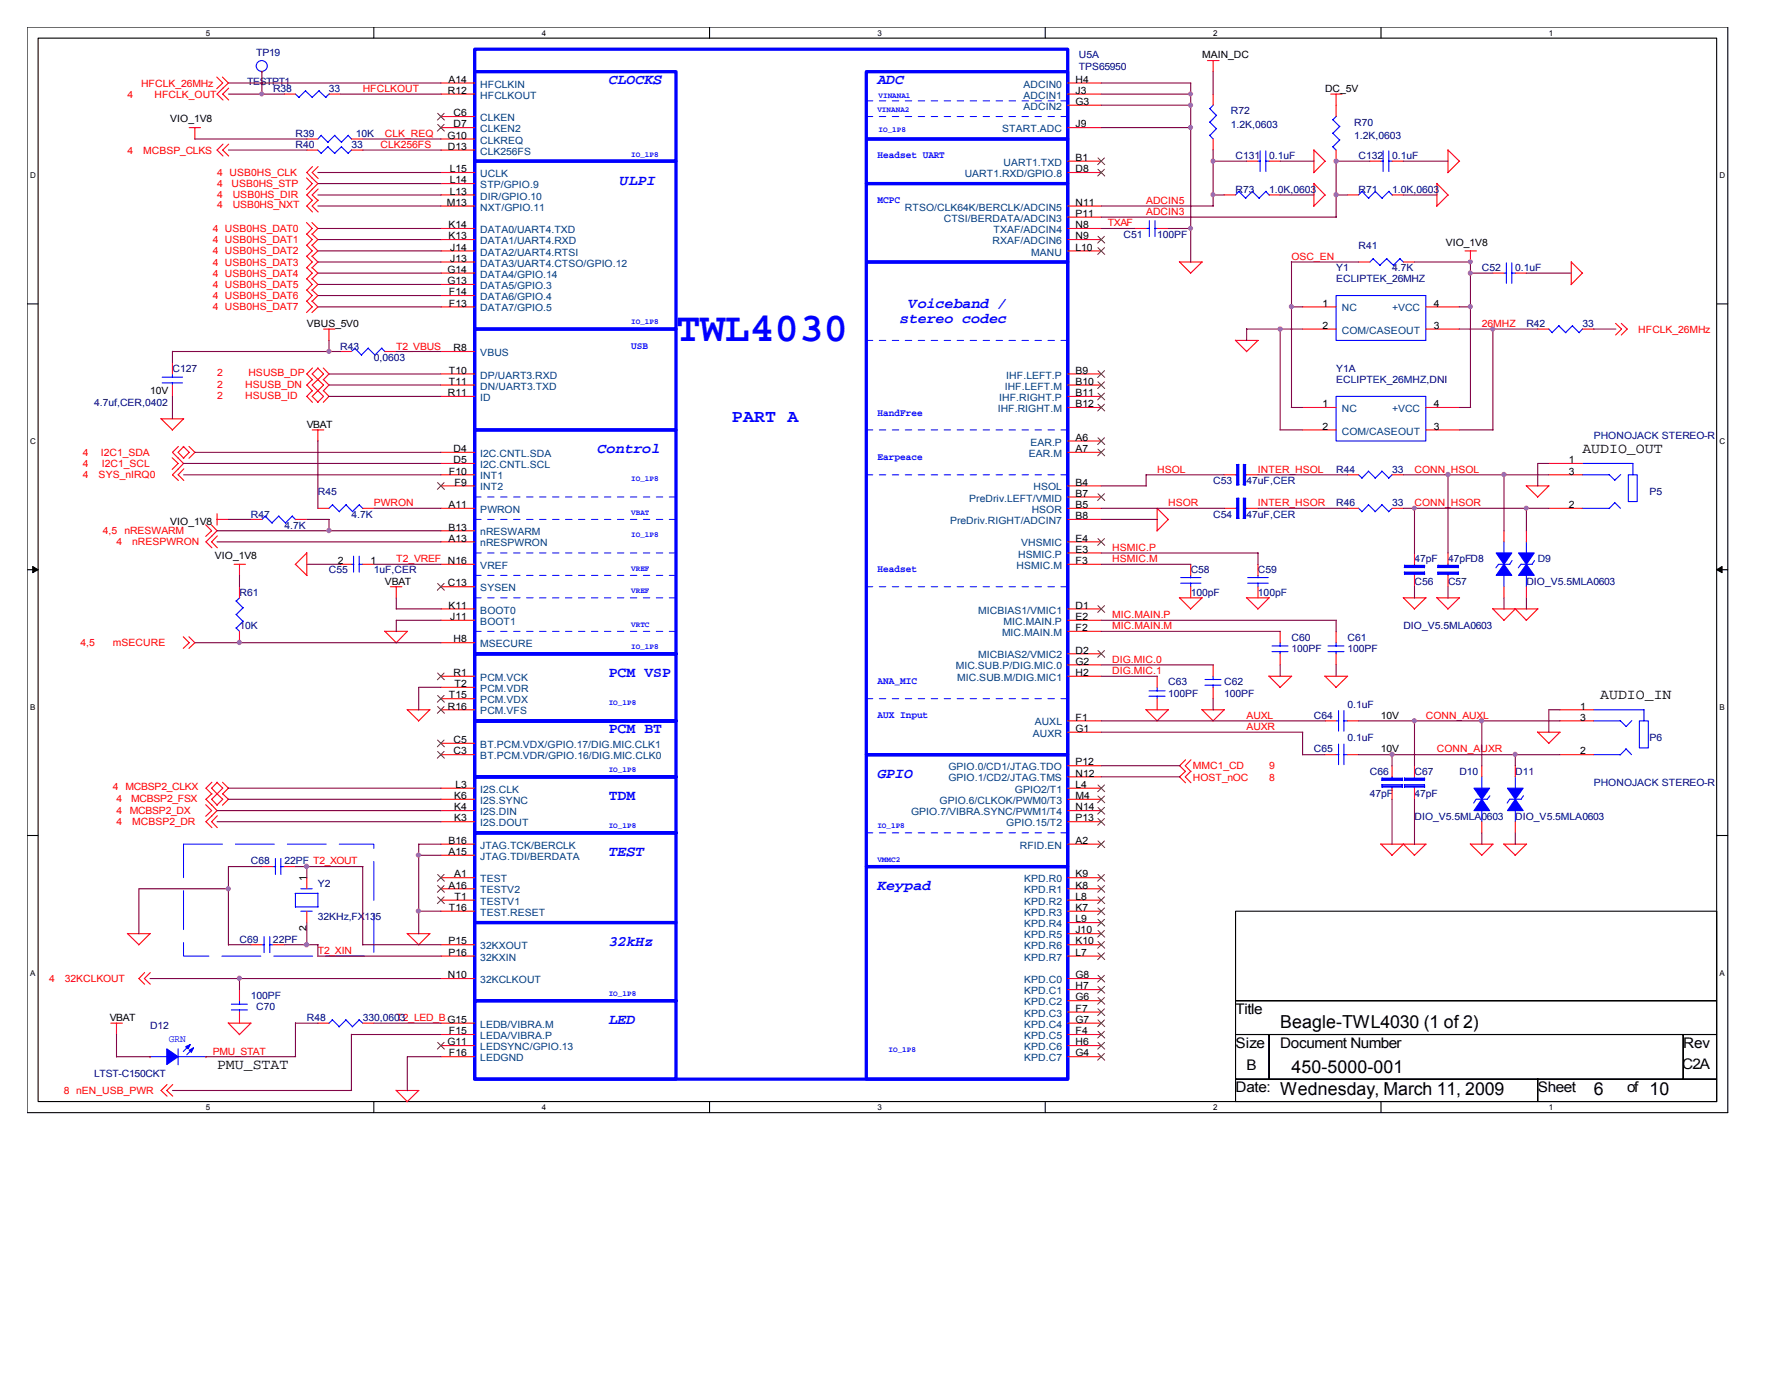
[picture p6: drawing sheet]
<svg xmlns="http://www.w3.org/2000/svg" width="279mm" height="216mm" viewBox="0 0 279 216" stroke-linecap="round" stroke-linejoin="round" font-family="sans-serif">
<path d="M4.2 4.2h266.4v170h-266.4zM6 6h262.9v166.5h-262.9z" fill="none" stroke="#000" stroke-width=".17"/>
<g fill="#fff">
<path d="M32.3 4.4h.6v1.4h-.6z"/>
<path d="M32.3 172.7h.6v1.4h-.6z"/>
</g>
<path d="M58.5 4.2v1.8M58.5 172.5v1.7" fill="none" stroke="#000" stroke-width=".17"/>
<g fill="#fff">
<path d="M84.8 4.4h.7v1.4h-.7z"/>
<path d="M84.8 172.7h.7v1.4h-.7z"/>
</g>
<path d="M111.1 4.2v1.8M111.1 172.5v1.7" fill="none" stroke="#000" stroke-width=".17"/>
<g fill="#fff">
<path d="M137.4 4.4h.7v1.4h-.7z"/>
<path d="M137.4 172.7h.7v1.4h-.7z"/>
</g>
<path d="M163.7 4.2v1.8M163.7 172.5v1.7" fill="none" stroke="#000" stroke-width=".17"/>
<g fill="#fff">
<path d="M190 4.4h.7v1.4h-.7z"/>
<path d="M190 172.7h.7v1.4h-.7z"/>
</g>
<path d="M216.3 4.2v1.8M216.3 172.5v1.7" fill="none" stroke="#000" stroke-width=".17"/>
<g fill="#fff">
<path d="M242.6 4.4h.6v1.4h-.6z"/>
<path d="M242.6 172.7h.6v1.4h-.6z"/>
<path d="M4.7 26.8h.9v1.4h-.9z"/>
<path d="M269.3 26.8h.9v1.4h-.9z"/>
<path d="M4.7 68.4h.9v1.4h-.9z"/>
<path d="M269.3 68.4h.9v1.4h-.9z"/>
</g>
<path d="M4.2 47.6h1.8M268.9 47.6h1.7" fill="none" stroke="#000" stroke-width=".17"/>
<g fill="#fff">
<path d="M4.7 110h.8v1.4h-.8z"/>
<path d="M269.3 110h.8v1.4h-.8z"/>
</g>
<path d="M4.2 89.2h1.8M268.9 89.2h1.7" fill="none" stroke="#000" stroke-width=".17"/>
<path d="M5.1 88.7l.9 .5-.9 .5zM268.9 89.2l.8-.5v1z" fill="#000" stroke="#000" stroke-width=".16"/>
<g fill="#fff">
<path d="M4.7 151.6h.8v1.4h-.8z"/>
<path d="M269.3 151.6h.8v1.4h-.8z"/>
</g>
<path d="M4.2 130.8h1.8M268.9 130.8h1.7M193.5 142.7h75.4v14h-75.4zM193.5 156.7h75.4v5.3h-75.4zM193.5 162h5.3v7h-5.3zM193.5 169h47.3v3.5h-47.3zM198.8 162h64.8v7h-64.8zM240.8 169h28.1v3.5h-28.1zM263.6 162h5.3v7h-5.3z" fill="none" stroke="#000" stroke-width=".17"/>
<path d="M28.7 132.2h29.8v17.5h-29.8v-17.5" fill="none" stroke="#00f" stroke-width=".16" stroke-dasharray="6.1 2"/>
<g fill="none" stroke="#f00" stroke-width=".17">
<path d="M29.6 20h1.8M30.5 20v1.8M34 12.1l.9 .9-.9 .9M34.8 12.1l1 .9-1 .9M34.9 13.8l-.9 .9 .9 1M35.8 13.8l-.9 .9 .9 1M41 11.2h.1M44.5 14.7h1.8M51.5 14.7h1.8M69 20h5.3M69 14.7h5.3M69 13h5.3"/>
<path d="M69 18.2h5.3M167.2 20h5.3M167.2 14.7h5.3M167.2 13h5.3M167.2 16.5h5.3M189.1 9.5h1.8M190 9.5v1.8M190 14.7v1.8M208.4 14.7h1.8M209.3 14.7v3.5M34.9 22.6l-.9 .9 .9 .9M35.8 22.6l-.9 .9 .9 .9"/>
<path d="M48 38.4l.9 .9-.9 .9M48 36.6l.9 .9-.9 .9M48 34.8l.9 1-.9 .9M48 27.9l.9 .8-.9 1M48 21.8h1.8M48 23.5h1.8M48.9 38.4l.9 .9-.9 .9M48.9 36.6l.9 .9-.9 .9M48.9 34.8l.9 1-.9 .9M48.9 27.9l.9 .8-.9 1M48.9 26.1l-.9 .9 .9 .9M48.9 29.6l-.9 .9 .9 .9"/>
<path d="M48.9 31.3l-.9 1 .9 .9M49.8 26.1l-.9 .9 .9 .9M49.8 29.6l-.9 .9 .9 .9M49.8 31.3l-.9 1 .9 .9M55 21.8h1.8M55 23.5h1.8M69 39.3h5.3M69 35.8h5.3M69 21.8h5.3M69 37.5h5.3M69 32.3h5.3M69 27h5.3"/>
<path d="M69 28.7h5.3M69 30.5h5.3M69 23.5h5.3M167.2 39.3h5.3M167.2 35.8h5.3M167.2 25.2h5.3M167.2 37.5h5.3M167.2 34h5.3M167.2 32.3h5.3M167.2 27h5.3M177.7 35.8h1.8M181.2 35.8h1.8"/>
<path d="M190 21.8v1.7M191.7 30.5h1.8M195.2 25.2h1.8M198.8 25.2h1.7M198.8 30.5h1.7M205.8 23.5v3.5M205.8 28.7v3.6M205.8 28.7l1.8 1.9M205.8 23.5l1.8 1.8M207.5 30.5l-1.8 1.8M207.5 25.2l-1.8 1.9M209.3 23.5v1.7"/>
<path d="M211 30.5h1.8M214.5 25.2h1.8M218 25.2h1.8M218 30.5h1.8M225 28.7v3.6M225 28.7l1.8 1.9M226.8 30.5l-1.8 1.8M226.8 23.5v3.5M226.8 23.5l1.8 1.8M228.6 25.2l-1.9 1.9M229.4 39.3h1.8M230.3 39.3v1.8"/>
<path d="M27 56.8v1.7M48 43.6l.9 .9-.9 1M48 45.4l.9 .9-.9 .9M48 41.9l.9 .9-.9 .9M48 47.1l.9 .9-.9 .9M48 40.1l.9 .9-.9 1M48.9 43.6l.9 .9-.9 1M48.9 45.4l.9 .9-.9 .9M48.9 41.9l.9 .9-.9 .9M48.9 47.1l.9 .9-.9 .9M48.9 40.1l.9 .9-.9 1M48.9 57.6l-.9 .9 .9 1"/>
<path d="M48.9 59.4l-.9 .9 .9 .9M49.7 57.6l1 .9-1 1M49.7 59.4l1 .9-1.8 1.8 .9 .9M49.8 57.6l-.9 .9 .9 1M49.8 59.4l-.9 .9 1.8 1.8-1 .9M50.6 57.6l.9 .9-.9 1M50.6 59.4l.9 .9-.9 .9M50.7 51.5h1.8M51.5 51.5v1.8M53.3 55h1.7M60.3 55h1.8M69 41h5.3"/>
<path d="M69 48h5.3M69 42.8h5.3M69 55h5.3M69 58.5h5.3M69 46.3h5.3M69 44.5h5.3M167.2 58.5h5.3M184.7 41l1.8 1.8M184.7 41h3.6M188.3 41l-1.9 1.8M193.5 53.3l1.7 1.7M193.5 53.3h3.6"/>
<path d="M197 53.3l-1.8 1.8M204 51.5h5.3M204 48h5.3M212.8 41h1.7M219.8 41h1.7M223.3 51.5h5.3M223.3 48h5.3M233.8 42.8h1.7M237.3 42.8h1.8M240.8 51.5h1.8M246.1 41v3.5M246.1 41l1.8 1.8"/>
<path d="M247.8 51.5h1.8M247.8 42.8l-1.8 1.8M253 50.6l1 .9-1 1M253.9 50.6l.9 .9-.9 1M25.2 65.5l1.8 1.8M25.2 65.6h3.6M27 71.7l.9 .9-.9 .9M27 60.3v1.8M27.9 69.9l-.9 .9 1.7 1.8-.8 .9M27.9 73.4l-.9 .9 .9 .9M28.7 69.9l.9 .9-.9 1M28.7 65.6l-1.7 1.8"/>
<path d="M28.8 69.9l-.9 .9 .9 1M28.8 73.4l-.9 .9 .9 .9M29.6 69.9l.9 .9-.9 1M48.9 67.3h1.8M48.9 61.1l-.9 1 .9 .9M49.8 67.3v1.8M49.8 79.6h1.7M50.6 61.1l.9 1-.9 .9M56.8 79.6h1.7M69 76.1h5.3M69 79.6h5.3M69 72.6h5.3"/>
<path d="M69 74.3h5.3M69 60.3h5.3M69 62.1h5.3M69 70.8h5.3M167.2 76.1h5.3M167.2 63.8h5.3M167.2 79.6h5.3M167.2 60.3h5.3M167.2 62.1h5.3M167.2 69h5.3M167.2 70.8h5.3M167.2 77.8h5.3"/>
<path d="M181.2 79.5v3.6M181.2 79.6l1.8 1.8M191.7 79.6h1.8M191.7 74.3h1.8M195.2 79.6h1.8M195.2 74.3h1.8M204 67.3h5.3M204 63.8h5.3M211 79.6h1.8M211 74.3h1.8M218 79.6h1.8M218 74.3h1.8"/>
<path d="M223.3 67.3h5.3M223.3 63.8h5.3M239 76l1.8 1.8M239.1 76.1h3.5M242.6 76.1l-1.8 1.8M242.6 79.6h5.2M242.6 72.6h5.2M242.6 74.3h5.2M28.7 99.7l.9 .9-.9 .9M29.6 99.7l.9 .9-.9 .9M32.2 82.2l.9 .9-.9 .9M33.1 82.2l.9 .9-1.7 1.7 .9 1"/>
<path d="M34 81.3h1.8M34 80.4v1.8M34 83.9l-.9 .9 .9 1M36.7 88.3h1.7M37.5 88.3v1.8M37.5 91.9v1.7M37.5 98.8v1.8M39.3 81.3h1.7M46.3 88.3l1.8 1.8M46.3 81.3h1.7M48 86.5v3.6M48 86.6l-1.8 1.8"/>
<path d="M53.3 88.3h1.7M56.8 88.3h1.7M60.2 98.8l1.9 1.8M60.3 98.8h3.5M61.1 91.9h1.8M62.1 91.9v1.7M63.8 98.8l-1.8 1.9M69 91.9h5.3M69 95.3h5.3M69 88.3h5.3M69 84.8h5.3M69 97.1h5.3"/>
<path d="M69 83.1h5.3M167.2 95.3h5.3M167.2 98.8h5.3M167.2 81.3h5.3M167.2 88.3h5.3M167.2 84.8h5.3M167.2 86.6h5.3M167.2 97.1h5.3M183 81.3l-1.8 1.8M184.7 93.6l1.8 1.7M184.7 93.6h3.6M186.5 88.3v1.8"/>
<path d="M186.5 91.9v1.7M188.3 93.6l-1.9 1.8M195.2 93.6l1.8 1.7M195.2 93.6h3.6M197 88.3v1.8M197 91.9v1.7M198.8 93.6l-1.8 1.8M200.5 98.8v1.8M209.3 98.8v1.8M219.8 93.6l1.7 1.7M219.8 93.6h3.6M221.5 86.6v1.7"/>
<path d="M221.5 90.1v1.8M223.3 93.6l-1.8 1.8M225 93.6l1.8 1.7M225 93.6h3.6M226.8 86.6v1.7M226.8 90.1v1.8M228.6 93.6l-1.9 1.8M233.8 95.3l1.7 1.8M233.8 95.3h7.1M235.5 83.1v1.7M235.5 91.9v1.7M237.3 95.3l1.8 1.8"/>
<path d="M237.3 95.3l-1.8 1.9M239.1 83.1v1.7M239.1 91.9v1.7M240.8 95.3l-1.8 1.9M63.8 111.1l1.8 1.8M63.8 111.1h3.6M67.3 111.1l-1.8 1.8M69 105.9h5.3M69 111.1h5.3M69 118.2h5.3M69 116.4h5.3M69 109.4h5.3"/>
<path d="M69 107.6h5.3M69 100.6h5.3M167.2 105.9h5.3M167.2 114.6h5.3M167.2 112.9h5.3M167.2 119.9h5.3M167.2 102.4h5.3M167.2 104.1h5.3M179.5 111.1l1.7 1.8M179.5 111.1h3.5M181.2 105.9v1.7M181.2 109.4v1.7"/>
<path d="M183 111.1l-1.8 1.8M185.7 119l-1 .9 1 .9M186.5 119l-.9 .9 .9 .9M188.2 111.1l1.8 1.8M188.3 111.1h3.5M190 104.1v1.8M190 107.6v1.8M191.7 111.1l-1.8 1.8M198.7 105.8l1.8 1.8M198.8 105.9h3.5M200.5 102.4v1.7M202.3 105.9l-1.9 1.8"/>
<path d="M207.5 105.8l1.8 1.8M207.5 105.9h3.6M207.5 112.9h1.8M207.5 118.2h1.8M209.3 102.4v1.7M211 105.9l-1.8 1.8M211 112.9h1.8M211 118.2h1.8M218 119.9v1.7M221.5 119.9v1.7M232.1 119.9v1.7M237.3 119.9v1.7"/>
<path d="M240.8 114.6l1.8 1.8M240.8 114.6h3.5M244.3 111.1h5.3M244.3 114.6l-1.8 1.8M244.3 112.9h5.3M244.3 118.2h5.3M32.2 126l.9 .9-.9 .9M33.1 126l.9 .9-1.7 1.8 .9 .9M33.2 124.2l-.9 .9 .9 1M33.2 122.5l-.9 .9 .9 .9M34 122.5l.9 .9-1.8 1.7 .9 1M34 124.2l.9 .9-.9 1"/>
<path d="M34 127.7l-.9 1 .9 .9M34 122.5l-.9 .9 .9 .9M34.8 124.2l1 .9-1 1M34.8 122.5l1 .9-1 .9M41 135.7h1.8M44.5 135.7h1.8M48 137.4v1.7M69 132.2h5.3M69 123.4h5.3M69 126.9h5.3M69 128.7h5.3M69 125.1h5.3"/>
<path d="M69 139.1h5.3M69 137.4h5.3M69 133.9h5.3M167.2 132.2h5.3M167.2 123.4h5.3M167.2 121.6h5.3M167.2 126.9h5.3M167.2 128.7h5.3M167.2 125.1h5.3M167.2 139.1h5.3M167.2 137.4h5.3M185.7 120.7l-1 .9 1 1"/>
<path d="M186.5 120.7l-.9 .9 .9 1M216.2 132.1l1.8 1.8M216.3 132.2h7.1M218 123.4v1.7M219.8 132.1l1.7 1.8M219.8 132.2l-1.8 1.7M221.5 123.4v1.7M223.3 132.2l-1.8 1.7M230.3 132.1l1.8 1.8M230.3 132.2h3.5M232.1 128.7v1.7M233.8 132.2l-1.8 1.7"/>
<path d="M235.5 132.1l1.8 1.8M235.5 132.2h3.6M237.3 128.7v1.7M239.1 132.2l-1.8 1.7M19.9 146.1l1.9 1.8M20 146.2h3.5M22.6 152.3l-.8 .9 .8 .9M23.5 146.2l-1.8 1.8M23.5 152.3l-.9 .9 .9 .9M37.5 154.9v1.8M37.5 158.5v1.7M39.3 147.9h1.7"/>
<path d="M42.8 147.9h1.7M48 142.7v1.7M63.8 146.1l1.8 1.8M63.8 146.2h3.6M67.3 146.2l-1.8 1.8M69 147.9h5.3M69 142.7h5.3M69 153.2h5.3M69 149.7h5.3M69 140.9h5.3M167.2 146.2h5.3M167.2 147.9h5.3"/>
<path d="M167.2 142.7h5.3M167.2 153.2h5.3M167.2 149.7h5.3M167.2 144.4h5.3M167.2 140.9h5.3M167.2 158.5h5.3M167.2 156.7h5.3M167.2 154.9h5.3M17.4 160.2h1.8M18.2 160.2v1.8M23.5 165.4h.1M26.2 169.8l-1 .9 1 .9"/>
<path d="M27.1 169.8l-1 .9 1 .9M32.3 165.4h.1M35.7 160.1l1.8 1.9M35.8 160.2h3.5M39.3 160.2l-1.8 1.8M49.8 160.2h1.7M56.8 160.2h1.7M62 170.7l1.8 1.8M62.1 170.7h3.5M65.6 170.7l-1.8 1.8M69 160.2h5.3M69 165.4h5.3"/>
<path d="M69 162h5.3M69 163.7h5.3M167.2 160.2h5.3M167.2 165.4h5.3M167.2 162h5.3M167.2 163.7h5.3"/>
</g>
<g fill="none" stroke="#00f" stroke-width=".17">
<path d="M46.3 14.7l.6 .6M47.8 14.2l1.1 1.1M47.9 14.2l-1.1 1M50 14.2l1.1 1.1M50 14.2l-1.1 1M51.6 14.7l-.6 .5M189.4 19.1l1.1 1.1M189.4 17l1.1 1.1M190 16.4l-.5 .6M190.5 18l-1 1.1M208.7 18.7l1.1 1.1M209.3 18.2l-.6 .6"/>
<path d="M209.8 19.8l-1.1 1.1M49.8 23.5l.5 .5M50.3 21.2l1.1 1.1M50.3 21.2l-.5 .6M51.3 23l1.2 1M51.4 22.9l-1.1 1.1M52.4 21.2l1.1 1.1M52.5 21.2l-1.2 1.1M53.5 23l1.1 1M53.5 22.9l-1.1 1.1M54.5 21.2l.6 .6M54.6 21.2l-1.1 1.1"/>
<path d="M55.1 23.5l-.6 .5M179.5 35.8h.5M180 34.5v2.5M180.8 35.8h.4M180.9 34.5v2.5M189.4 21.2l.6 .6M190.5 20.1l-1 1.1M194 30l1.1 1.1M194.1 29.9l-.6 .6M196.1 30l1.1 1.1M196.2 29.9l-1.1 1.1M197 25.2h.4"/>
<path d="M197.4 23.6v3.2M198.2 25.2h.6M198.2 23.6v3.2M198.2 30l.6 .6M198.3 29.9l-1.1 1.1M208.7 22.9l.6 .6M208.7 20.8l1.1 1.1M209.8 21.9l-1.1 1.1M213.3 30l1.1 1.1M213.4 29.9l-.6 .6M215.4 30l1.1 1.1M215.4 29.9l-1.1 1.1"/>
<path d="M216.3 25.2h.4M216.6 23.6v3.2M217.5 25.2h.5M217.5 23.6v3.2M217.5 30l.6 .6M217.6 29.9l-1.2 1.1M25.4 59.1h3.2M25.4 59.9h3.2M27 58.5v.6M27 59.9v.4M55.6 54.5l1 1.1M55.6 54.5l-.6 .5"/>
<path d="M57.7 54.5l1.1 1.1M57.7 54.5l-1.1 1.1M59.8 54.5l.5 .6M59.8 54.5l-1.1 1.1M209.3 46.3h14v7h-14zM215.1 40.5l1.1 1.1M215.1 40.5l-.6 .5M217.2 40.5l1.1 1.1M217.2 40.5l-1.1 1M219.2 40.5l.6 .6M219.3 40.5l-1.1 1M235.5 42.8h.5"/>
<path d="M235.9 41.1v3.3M236.7 42.8h.6M236.8 41.1v3.3M242.6 51.5l.5 .6M244.1 51l1.1 1.1M244.2 51l-1.1 1.1M246.3 51l1.1 1.1M246.3 51l-1.1 1.1M247.9 51.5l-.6 .6M52.1 79l1.1 1.1M52.1 79l-.6 .6M54.2 79l1 1.1"/>
<path d="M54.2 79l-1.1 1.1M56.3 79l.6 .6M56.3 79l-1.1 1.1M193.5 74.3h.2M193.5 79.6h.2M193.6 72.7h.4M193.6 78h.4M193.7 75.9h.4M193.7 72.7v3.2M193.7 78v3.2M193.8 72.7v3.2M193.8 78v3.2"/>
<path d="M194 72.7v3.2M194 78v3.2M194.7 75.9h.4M194.7 72.7v3.2M194.7 78v3.2M194.7 72.7h.4M194.7 78h.4M194.9 72.7v3.2M194.9 78v3.2M195.1 74.3h.2M195.1 79.6h.2M195.1 72.7v3.2"/>
<path d="M195.1 78v3.2M209.3 62.1h14v6.9h-14zM212.7 79.5l.6 .6M212.7 74.3l.6 .5M214.3 79l1.1 1.1M214.3 73.7l1.1 1.1M214.3 79l-1 1.1M214.3 73.8l-1 1.1M216.4 79l1.1 1.1M216.4 73.7l1.1 1.1M216.4 79l-1.1 1.1M216.4 73.8l-1.1 1.1"/>
<path d="M218 79.6l-.5 .5M218 74.3l-.5 .6M247.8 74.3h4.3M247.8 79.6h4.3M247.8 72.6h7.9v1.7M252 74.3l.9 .9 .9-.9M252.9 78.7l.9 .9M252.9 78.7l-.9 .9M255 74.3h1.4v4.2h-1.4zM37 94.1l1.1 1.1M37 96.2l1.1 1.1M37 98.3l.5 .5"/>
<path d="M37.5 93.6l-.5 .5M38.1 95.1l-1.1 1.1M38.1 97.2l-1.1 1.1M41.5 80.8l1.1 1.1M41.6 80.8l-.6 .5M43.6 80.8l1.1 1.1M43.7 80.8l-1.1 1.1M45.8 80.8l.5 .6M45.8 80.8l-1.1 1.1M55 88.3h.4M55.4 87.1v2.5M56.2 88.3h.6"/>
<path d="M56.3 87.1v2.5M184.9 91.3h3.2M184.9 90.4h3.2M186.5 90.1v.4M186.5 91.3v.6M193.7 81.2h.4M194.7 81.2h.4M195.4 91.3h3.2M195.4 90.4h3.2M197 90.1v.4M197 91.3v.6M219.9 88.9h3.2"/>
<path d="M219.9 89.6h3.2M220 88.5h3.1M220 89.9h3.1M220 88.7h3.1M220 89.7h3.1M220 88.5v.4M220 89.6v.4M221.5 88.3v.2M221.5 89.9v.2M223.1 88.5v.4M223.1 89.5v.4M225.2 88.9h3.2"/>
<path d="M225.2 89.6h3.2M225.2 88.5h3.2M225.2 88.5v.4M225.2 89.6v.4M225.2 89.9h3.2M225.2 88.7h3.2M225.2 89.7h3.2M226.8 88.3v.2M226.8 89.9v.2M228.4 88.5v.4M228.4 89.5v.4M235.5 84.8v1.8"/>
<path d="M235.5 90v1.9M236.5 88.3h-1.8l-.4 .6M236.8 87.8l-.4 .5M239.1 84.8v1.8M239.1 90v1.9M240 88.3h-1.8l-.4 .6M240.3 87.8l-.4 .5M180 108.2h2.5M180 109h2.5M181.2 107.6v.6M181.2 109v.4M188.7 106.4h2.5"/>
<path d="M188.7 107.3h2.5M190 105.9v.5M190 107.2v.4M199.2 101.1h2.5M199.2 102h2.5M200.5 100.6v.6M200.5 102v.4M208 101.1h2.5M208 102h2.5M209.3 112.9h.4M209.3 100.6v.6M209.3 102v.4"/>
<path d="M209.3 118.2h.4M209.6 111.3v3.2M209.6 116.5v3.2M210.4 112.9h.6M210.4 118.2h.6M210.5 111.3v3.2M210.5 116.5v3.2M249.6 112.9h4.2M249.6 118.2h4.2M249.6 111.1h7.9v1.8M253.7 112.8l1 .9 .9-.9M254.6 117.2l.9 1"/>
<path d="M254.7 117.3l-1 .9M256.8 112.9h1.3v4.2h-1.3zM42.8 135.7h.4M43.1 134.4v2.5M43.9 135.7h.6M44 134.4v2.5M46.2 139.9h3.6M46.3 139.9v2.1M47.1 139.1h1.8M49.8 139.8v2.2M216.4 122.2h3.2M216.4 122.9h3.2"/>
<path d="M216.4 121.8h3.3M216.4 123.2h3.3M216.4 122h3.3M216.4 123.1h3.3M216.4 121.8v.4M216.4 122.9v.4M218 121.6v.2M218 123.2v.2M219.6 121.8v.4M219.6 122.8v.4M219.9 122.2h3.2M219.9 122.9h3.2"/>
<path d="M220 121.8h3.1M220 121.8v.4M220 122.9v.4M220 123.2h3.1M220 122h3.1M220 123.1h3.1M221.5 121.6v.2M221.5 123.2v.2M223.1 121.8v.4M223.1 122.8v.4M232.1 121.6v1.8M232.1 126.9v1.8"/>
<path d="M233 125.1h-1.8l-.4 .6M233.3 124.6l-.4 .5M237.3 121.6v1.8M237.3 126.9v1.8M238.3 125.1h-1.9l-.3 .6M238.6 124.6l-.4 .5M36.2 157.2h2.5M36.2 158.1h2.5M37.5 156.7v.6M37.5 158.1v.4M41 147.9h.4M41.4 146.6v2.5"/>
<path d="M42.2 147.9h.6M42.2 146.6v2.5M46.3 142h3.5M47.1 142.7h1.8M52 159.6l1.1 1.1M52.1 159.7l-.6 .5M54.1 159.6l1.1 1.1M54.2 159.7l-1.1 1.1M56.2 159.6l.6 .6M56.3 159.7l-1.1 1.1M23.5 165.4h8.8M27.9 164.2v2.5"/>
<path d="M29.8 163.5l-1.1 1.1M30.3 164l-1 1.1"/>
<circle cx="41" cy="10.3" r=".86"/>
</g>
<g fill="#00f" stroke="#00f" stroke-width=".17">
<path d="M237.3 125.1l1.2 1.8h-2.4z" fill-rule="evenodd"/>
<path d="M236.1 123.4h2.4l-1.2 1.7z" fill-rule="evenodd"/>
<path d="M232.1 125.1l1.2 1.8h-2.5z" fill-rule="evenodd"/>
<path d="M230.8 123.4h2.5l-1.2 1.7z" fill-rule="evenodd"/>
<path d="M235.5 88.3l1.3 1.8h-2.5z" fill-rule="evenodd"/>
<path d="M234.3 86.6h2.5l-1.3 1.7z" fill-rule="evenodd"/>
<path d="M239.1 88.3l1.2 1.8h-2.5z" fill-rule="evenodd"/>
<path d="M237.8 86.6h2.5l-1.2 1.7z" fill-rule="evenodd"/>
<path d="M29.6 164.4l.7-.4-.3 .8z" fill-rule="evenodd"/>
<path d="M29.1 163.9l.7-.4-.3 .7z" fill-rule="evenodd"/>
<path d="M26.1 164.2l1.8 1.2-1.8 1.3z" fill-rule="evenodd"/>
</g>
<g fill="none" stroke="#00f" stroke-width=".51">
<path d="M74.3 11.2h31.6v14h-31.6zM74.3 7.7h92.9v161.3h-92.9zM135.7 11.2h31.5v10.6h-31.5zM74.3 25.2h31.6v26.3h-31.6zM135.7 21.8h31.5v6.9h-31.5zM135.7 28.7h31.5v12.3h-31.5zM74.3 51.5h31.6v15.8h-31.6zM135.7 41h31.5v77.2h-31.5zM74.3 67.3h31.6v35.1h-31.6zM74.3 102.4h31.6v10.5h-31.6zM74.3 112.9h31.6v8.7h-31.6zM135.7 118.2h31.5v17.5h-31.5z"/>
<path d="M74.3 121.6h31.6v8.8h-31.6zM74.3 130.4h31.6v14h-31.6zM135.7 135.7h31.5v33.3h-31.5zM74.3 156.7h31.6v12.3h-31.6zM74.3 144.4h31.6v12.3h-31.6z"/>
</g>
<g fill="none" stroke="#00f" stroke-width=".16" stroke-dasharray="1 1 1 1 1 1 1 1">
<path d="M135.7 15.8h31.6M135.7 18.2h31.6M135.7 53.3h31.6M74.3 77.8h31.6M135.7 67.3h31.6M135.7 74.3h31.6M74.3 81.3h31.6M74.3 86.6h31.6M74.3 90.1h31.6M74.3 93.6h31.6M74.3 98.8h31.6M135.7 91.9h31.6"/>
<path d="M135.7 109.4h31.6M135.7 130.4h31.6"/>
</g>
<g fill="none" stroke="#804000" stroke-width=".16">
<path d="M68.5 17.7l1.1 1.1M68.5 19.5l1.1 1M69.6 17.7l-1.1 1.1M69.6 19.5l-1.1 1M172 38.8l1 1M172 37l1 1.1M172 26.5l1 1.1M172 24.7l1 1.1M173 38.8l-1.1 1M173 37l-1.1 1.1M173 26.5l-1.1 1.1M173 24.7l-1.1 1.1"/>
<path d="M172 58l1 1.1M172 59.8l1 1M173 58l-1.1 1.1M173 59.8l-1.1 1M68.5 75.6l1.1 1M69.6 75.6l-1.1 1M172 61.6l1 1M172 63.3l1 1M172 68.5l1 1.1M172 70.3l1 1.1M172 77.3l1 1.1M173 61.6l-1.1 1"/>
<path d="M173 63.3l-1.1 1M173 68.5l-1.1 1.1M173 70.3l-1.1 1.1M173 77.3l-1.1 1.1M68.5 91.4l1.1 1M69.6 91.4l-1.1 1M172 84.3l1 1.1M172 94.8l1 1.1M173 84.3l-1.1 1.1M173 94.8l-1.1 1.1M68.5 115.9l1.1 1M68.5 117.6l1.1 1.1"/>
<path d="M68.5 110.6l1.1 1.1M68.5 108.9l1.1 1M68.5 105.4l1.1 1M69.6 115.9l-1.1 1M69.6 117.6l-1.1 1.1M69.6 110.6l-1.1 1.1M69.6 108.9l-1.1 1M69.6 105.4l-1.1 1M172 101.9l1 1M173 101.9l-1.1 1M68.5 138.6l1.1 1.1M68.5 136.9l1.1 1.1"/>
<path d="M69.6 138.6l-1.1 1.1M69.6 136.9l-1.1 1.1M172 122.9l1 1.1M172 126.4l1 1.1M172 131.7l1 1M172 138.6l1 1.1M172 136.9l1 1.1M172 124.6l1 1.1M172 128.1l1 1.1M173 122.9l-1.1 1.1M173 126.4l-1.1 1.1M173 131.7l-1.1 1"/>
<path d="M173 138.6l-1.1 1.1M173 136.9l-1.1 1.1M173 124.6l-1.1 1.1M173 128.1l-1.1 1.1M68.5 140.4l1.1 1.1M69.6 140.4l-1.1 1.1M172 159.7l1 1M172 152.7l1 1.1M172 149.2l1 1M172 147.4l1 1.1M172 145.7l1 1M172 143.9l1 1.1"/>
<path d="M172 142.2l1 1M172 140.4l1 1.1M172 157.9l1 1.1M172 156.2l1 1M172 154.4l1 1.1M173 159.7l-1.1 1M173 152.7l-1.1 1.1M173 149.2l-1.1 1M173 147.4l-1.1 1.1M173 145.7l-1.1 1M173 143.9l-1.1 1.1M173 142.2l-1.1 1"/>
<path d="M173 140.4l-1.1 1.1M173 157.9l-1.1 1.1M173 156.2l-1.1 1M173 154.4l-1.1 1.1M68.5 163.2l1.1 1.1M69.6 163.2l-1.1 1.1M172 164.9l1 1.1M172 161.5l1 1M172 163.2l1 1.1M173 164.9l-1.1 1.1M173 161.5l-1.1 1M173 163.2l-1.1 1.1"/>
</g>
<g fill="none" stroke="#800040" stroke-width=".17">
<path d="M35.8 13h33.3M35.8 14.7h8.8M41 11.2v3.6M53.3 14.7h15.8M172.5 16.5h14M172.5 20h14M172.5 13h14M172.5 14.7h14M186.5 13v28.1M190 11.2v3.6M30.5 21.8h17.6M35.8 23.5h12.3"/>
<path d="M49.8 35.8h19.3M49.8 32.3h19.3M49.8 27h19.3M49.8 28.7h19.3M49.8 37.5h19.3M49.8 30.5h19.3M49.8 39.3h19.3M56.8 21.8h12.3M56.8 23.5h12.3M172.5 35.8h5.3M172.5 32.3h17.5M172.5 34h36.8"/>
<path d="M183 35.8h3.5M189.9 30.5h1.8M189.9 25.2h5.3M190 23.5v8.8M200.4 30.5h5.4M200.5 25.2h5.3M209.2 30.5h1.8M209.2 25.2h5.3M209.3 25.2v8.8M219.8 30.5h5.2M219.8 25.2h7M27 55h26.3"/>
<path d="M27 55v1.8M49.8 41h19.3M49.8 46.3h19.3M49.8 42.8h19.3M49.8 44.5h19.3M49.8 48h19.3M51.5 58.5h17.5M51.5 53.3v1.8M62.1 55h7M195.2 51.5h8.8M195.2 51.5v1.8M200.5 51.5v15.8"/>
<path d="M202.2 41h10.6M202.2 48h1.8M202.3 41v22.8M221.5 41h8.8M228.5 48h1.8M228.5 51.5h12.3M230.3 42.8h3.5M230.3 41v22.8M233.8 51.5v15.8M239 42.8h7.1M249.6 51.5h3.5M27 62v3.6"/>
<path d="M28.7 74.3h40.4M28.7 72.6h40.4M30.5 70.8h38.6M49.8 69v10.6M51.5 60.3h17.5M51.5 62.1h17.5M58.5 79.6h10.6M172.5 76.1h7M172.5 79.6h19.3M191.8 74.3h-12.3v1.8M197 74.3h14.1M197 79.6h14.1"/>
<path d="M200.4 67.3h3.6M202.2 63.8h1.8M219.8 74.3h22.8M219.8 79.6h22.8M221.5 79.6v7M226.8 74.3v12.3M228.6 63.8h1.7M228.6 67.3h5.2M235.5 74.3v8.8M239.1 79.6v3.5M242.6 72.6h-1.8v3.5M34 83.1h35.1"/>
<path d="M34 84.8h35.1M35.8 81.3h3.5M37.5 90.1v1.8M48 88.3h5.3M48 81.3h3.6M51.5 81.3v1.8M58.5 88.3h10.6M62.1 93.6v1.8M62.1 95.3h7M69.1 97.1h-7v1.8M172.5 88.3h14M172.5 86.6h24.6"/>
<path d="M172.5 98.8h28M172.5 81.3h8.8M172.5 97.1h36.8M197 86.6v1.8M209.3 97.1v1.8M221.5 91.9v1.7M226.8 91.9v1.7M235.5 93.6v1.8M239.1 93.6v1.8M30.5 100.6h38.6M69.1 107.6h-3.5v3.6M172.5 119.9h12.3"/>
<path d="M172.5 104.1h17.5M172.5 112.9h35.1M172.5 105.9h8.8M172.5 114.6h31.5M190 109.4v1.8M200.5 104.1v1.8M204 118.2h3.6M204 114.6v3.6M209.3 104.1v1.8M212.8 112.9h31.5M212.8 118.2h31.5M218 118.2v1.7"/>
<path d="M221.5 112.9v7M232.1 112.9v7M237.3 118.2v1.7M244.3 111.1h-1.7v3.6M34 126.9h35.1M34 128.7h35.1M35.8 125.1h33.3M35.8 123.4h33.3M35.8 139.1h-14v7.1M41.1 135.7h-5.3v12.3M46.3 135.7h10.6M48 135.7v1.8"/>
<path d="M56.8 135.7v12.3M65.6 133.9h3.5M69.1 132.2h-3.5v14M172.5 121.6h12.3M218 125.1v7.1M221.5 125.1v7.1M232.1 130.4v1.8M237.3 130.4v1.8M23.5 153.2h45.6M35.8 147.9h3.5M37.5 153.2v1.8M44.5 147.9h5.3"/>
<path d="M48 144.4v3.6M49.8 147.9v1.8M49.8 149.7h19.3M56.8 147.9h12.3M65.6 142.7h3.5M18.2 165.4h5.3M18.2 162v3.5M27 170.7h28.1M32.3 165.4h14M46.3 160.1v5.3M46.3 160.2h3.5M55 161.9v8.8"/>
<path d="M55 162h14.1M58.5 160.2h10.6M69.1 165.4h-5.3v5.4"/>
</g>
<g fill="#f0f" stroke="#f0f" stroke-width=".17">
<circle cx="226.8" cy="74.3" r=".34"/>
<circle cx="237.3" cy="118.1" r=".33"/>
<circle cx="218" cy="118.1" r=".34"/>
<circle cx="186.5" cy="20" r=".32"/>
<circle cx="48" cy="147.9" r=".34"/>
<circle cx="221.5" cy="112.9" r=".33"/>
<circle cx="232" cy="112.9" r=".34"/>
<circle cx="48" cy="135.6" r=".34"/>
<circle cx="51.5" cy="83.1" r=".34"/>
<circle cx="37.5" cy="153.2" r=".33"/>
<circle cx="230.3" cy="48" r=".33"/>
<circle cx="230.3" cy="42.8" r=".33"/>
<circle cx="200.5" cy="51.5" r=".34"/>
<circle cx="37.5" cy="100.6" r=".33"/>
<circle cx="235.5" cy="74.3" r=".34"/>
<circle cx="41" cy="14.7" r=".32"/>
<circle cx="35.7" cy="139.1" r=".33"/>
<circle cx="239" cy="79.6" r=".32"/>
<circle cx="186.5" cy="35.7" r=".32"/>
<circle cx="186.4" cy="16.5" r=".33"/>
<circle cx="221.5" cy="79.6" r=".32"/>
<circle cx="65.5" cy="133.9" r=".33"/>
<circle cx="65.5" cy="142.6" r=".33"/>
<circle cx="186.5" cy="14.7" r=".32"/>
<circle cx="190" cy="25.2" r=".33"/>
<circle cx="190" cy="30.5" r=".33"/>
<circle cx="230.3" cy="41" r=".32"/>
<circle cx="233.8" cy="51.5" r=".33"/>
<circle cx="202.2" cy="48" r=".33"/>
<circle cx="209.2" cy="30.5" r=".34"/>
<circle cx="209.2" cy="25.2" r=".34"/>
<circle cx="51.5" cy="55" r=".33"/>
</g>
<text font-size="6.5" fill="#00f" x="105.9" y="53.4">TWL4030</text>
<text font-size="2.8" fill="#00f" x="114.6" y="66.1">PART A</text>
<g font-size="2.8">
<text x="200.5" y="161">Beagle-TWL4030 (1 of 2)</text>
<text x="202.3" y="168">450-5000-001</text>
<text x="200.5" y="171.5">Wednesday, March 11, 2009</text>
<text x="249.6" y="171.5">6</text>
<text x="258.4" y="171.5">10</text>
</g>
<g font-size="2.3" fill="#00f">
<text x="95.3" y="13.1">CLOCKS</text>
<text x="137.4" y="13.1">ADC</text>
<text x="97.1" y="28.9">ULPI</text>
<text x="140.9" y="50.5">stereo codec</text>
<text x="142.3" y="48.2">Voiceband /</text>
<text x="93.6" y="71">Control</text>
<text x="95.3" y="106">PCM VSP</text>
<text x="95.3" y="114.7">PCM BT</text>
<text x="95.3" y="125.3">TDM</text>
<text x="137.4" y="121.8">GPIO</text>
<text x="95.3" y="134.1">TEST</text>
<text x="137.4" y="139.3">Keypad</text>
<text x="95.3" y="148.1">32kHz</text>
<text x="95.3" y="160.4">LED</text>
</g>
<g font-size="2.3">
<text x="247.8" y="70.9">AUDIO_OUT</text>
<text x="250.6" y="109.5">AUDIO_IN</text>
<text x="193.5" y="158.7">Title</text>
<text x="34" y="167.3">PMU_STAT</text>
<text x="193.5" y="164">Size</text>
<text x="195.2" y="167.5">B</text>
<text x="200.5" y="164">Document Number</text>
<text x="263.4" y="167.3">C2A</text>
<text x="263.6" y="164">Rev</text>
<text x="193.5" y="171">Date:</text>
<text x="240.8" y="171">Sheet</text>
<text x="254.8" y="171">of</text>
</g>
<g font-size="1.6" fill="#000080">
<text x="40.1" y="8.8">TP19</text>
<text x="169" y="9.1">U5A</text>
<text x="169" y="10.9">TPS65950</text>
<text x="38.7" y="13.4">TESTPT1</text>
<text x="42.8" y="14.4">R38</text>
<text x="51.5" y="14.4">33</text>
<text x="192.8" y="17.9">R72</text>
<text x="46.3" y="21.4">R39</text>
<text x="46.3" y="23.2">R40</text>
<text x="55" y="23.2">33</text>
<text x="55.8" y="21.4">10K</text>
<text x="192.8" y="20">1.2K,0603</text>
<text x="212.1" y="19.7">R70</text>
<text x="212.1" y="21.8">1.2K,0603</text>
<text x="193.5" y="24.9">C131</text>
<text x="198.8" y="24.9">0.1uF</text>
<text x="212.8" y="24.9">C132</text>
<text x="218" y="24.9">0.1uF</text>
<text x="193.5" y="30.2">R73</text>
<text x="198.8" y="30.2">1.0K,0603</text>
<text x="212.8" y="30.2">R71</text>
<text x="218" y="30.2">1.0K,0603</text>
<text x="176" y="37.2">C51</text>
<text x="181.2" y="37.2">100PF</text>
<text x="212.8" y="38.9">R41</text>
<text x="209.3" y="42.5">Y1</text>
<text x="209.3" y="44.2">ECLIPTEK_26MHZ</text>
<text x="218" y="42.5">4.7K</text>
<text x="232.1" y="42.5">C52</text>
<text x="237.3" y="42.5">0.1uF</text>
<text x="239.1" y="51.2">R42</text>
<text x="247.8" y="51.2">33</text>
<text x="27" y="58.3">C127</text>
<text x="53.3" y="54.7">R43</text>
<text x="58.5" y="56.5">0,0603</text>
<text x="209.3" y="58.3">Y1A</text>
<text x="209.3" y="60">ECLIPTEK_26MHZ,DNI</text>
<text x="14.7" y="63.5">4.7uf,CER,0402</text>
<text x="249.6" y="68.7">PHONOJACK STEREO-R</text>
<text x="49.8" y="77.5">R45</text>
<text x="190" y="75.8">C53</text>
<text x="195.2" y="75.8">47uF,CER</text>
<text x="209.3" y="74">R44</text>
<text x="218" y="74">33</text>
<text x="258.4" y="77.5">P5</text>
<text x="39.3" y="81">R47</text>
<text x="44.5" y="82.8">4.7K</text>
<text x="55" y="81">4.7K</text>
<text x="190" y="81">C54</text>
<text x="195.2" y="81">47uF,CER</text>
<text x="209.3" y="79.2">R46</text>
<text x="218" y="79.2">33</text>
<text x="51.5" y="89.8">C55</text>
<text x="58.5" y="89.8">1uF,CER</text>
<text x="186.5" y="89.8">C58</text>
<text x="197" y="89.8">C59</text>
<text x="221.5" y="88">47pF</text>
<text x="226.8" y="88">47pFD8</text>
<text x="240.8" y="88">D9</text>
<text x="37.5" y="93.3">R61</text>
<text x="186.5" y="93.3">100pF</text>
<text x="197" y="93.3">100pF</text>
<text x="221.5" y="91.5">C56</text>
<text x="226.8" y="91.5">C57</text>
<text x="239.1" y="91.5">DIO_V5.5MLA0603</text>
<text x="37.5" y="98.6">10K</text>
<text x="202.3" y="100.3">C60</text>
<text x="211" y="100.3">C61</text>
<text x="219.8" y="98.6">DIO_V5.5MLA0603</text>
<text x="183" y="107.3">C63</text>
<text x="191.7" y="107.3">C62</text>
<text x="202.3" y="102.1">100PF</text>
<text x="211" y="102.1">100PF</text>
<text x="183" y="109.1">100PF</text>
<text x="191.7" y="109.1">100PF</text>
<text x="205.8" y="112.6">C64</text>
<text x="211" y="110.8">0.1uF</text>
<text x="205.8" y="117.8">C65</text>
<text x="211" y="116.1">0.1uF</text>
<text x="258.4" y="116.1">P6</text>
<text x="214.5" y="121.3">C66</text>
<text x="214.5" y="124.8">47pF</text>
<text x="221.5" y="121.3">C67</text>
<text x="221.5" y="124.8">47pF</text>
<text x="228.6" y="121.3">D10</text>
<text x="237.3" y="121.3">D11</text>
<text x="249.6" y="123.1">PHONOJACK STEREO-R</text>
<text x="221.5" y="128.4">DIO_V5.5MLA0603</text>
<text x="237.3" y="128.4">DIO_V5.5MLA0603</text>
<text x="39.3" y="135.3">C68</text>
<text x="44.5" y="135.3">22PF T2_XOUT</text>
<text x="49.8" y="138.9">Y2</text>
<text x="37.5" y="147.6">C69</text>
<text x="42.8" y="147.6">22PF</text>
<text x="49.8" y="144.1">32KHz,FX135</text>
<text x="23.5" y="161.1">D12</text>
<text x="39.3" y="156.4">100PF</text>
<text x="40.1" y="158.1">C70</text>
<text x="48" y="159.9">R48</text>
<text x="56.8" y="159.9">330,0603</text>
<text x="14.7" y="168.7">LTST-C150CKT</text>
</g>
<g font-size="1.6">
<text x="188.3" y="9.1">MAIN_DC</text>
<text x="70.1" y="14.7">R12</text>
<text x="70.2" y="13">A14</text>
<text x="168.4" y="13">H4</text>
<text x="168.4" y="14.7">J3</text>
<text x="168.4" y="16.4">G3</text>
<text x="207.5" y="14.4">DC_5V</text>
<text x="26.7" y="19.1">VIO_1V8</text>
<text x="70.1" y="21.7">G10</text>
<text x="70.1" y="23.5">D13</text>
<text x="71" y="18.2">C6</text>
<text x="71" y="19.9">D7</text>
<text x="168.4" y="19.9">J9</text>
<text x="70.4" y="27">L15</text>
<text x="70.4" y="28.7">L14</text>
<text x="168.4" y="27">D8</text>
<text x="168.4" y="25.2">B1</text>
<text x="70" y="32.2">M13</text>
<text x="70.2" y="35.7">K14</text>
<text x="70.4" y="30.5">L13</text>
<text x="168.4" y="35.7">N8</text>
<text x="168.4" y="34">P11</text>
<text x="168.4" y="32.2">N11</text>
<text x="70.2" y="37.5">K13</text>
<text x="70.5" y="39.2">J14</text>
<text x="70.5" y="41">J13</text>
<text x="168.4" y="39.2">L10</text>
<text x="168.4" y="37.5">N9</text>
<text x="226.4" y="38.4">VIO_1V8</text>
<text x="70.1" y="42.7">G14</text>
<text x="70.1" y="44.5">G13</text>
<text x="70.3" y="46.2">F14</text>
<text x="48" y="51.2">VBUS_5V0</text>
<text x="70.3" y="48">F13</text>
<text x="207.1" y="51.5">2</text>
<text x="207.1" y="48">1</text>
<text x="224.5" y="48">4</text>
<text x="224.5" y="51.5">3</text>
<text x="70.3" y="58.5">T10</text>
<text x="71" y="55">R8</text>
<text x="168.4" y="58.5">B9</text>
<text x="23.5" y="61.7">10V</text>
<text x="70.1" y="62">R11</text>
<text x="70.3" y="60.2">T11</text>
<text x="168.4" y="60.2">B10</text>
<text x="168.4" y="62">B11</text>
<text x="168.4" y="63.8">B12</text>
<text x="207.1" y="63.8">1</text>
<text x="224.5" y="63.8">4</text>
<text x="48" y="67">VBAT</text>
<text x="71" y="70.8">D4</text>
<text x="168.4" y="69">A6</text>
<text x="168.4" y="70.8">A7</text>
<text x="207.1" y="67.3">2</text>
<text x="224.5" y="67.3">3</text>
<text x="70.3" y="74.3">F10</text>
<text x="71" y="72.5">D5</text>
<text x="71.2" y="76">F9</text>
<text x="168.4" y="76">B4</text>
<text x="168.4" y="77.8">B7</text>
<text x="245.7" y="72.5">1</text>
<text x="245.7" y="74.3">3</text>
<text x="26.7" y="82.3">VIO_1V8</text>
<text x="70.2" y="83.1">B13</text>
<text x="70.2" y="79.5">A11</text>
<text x="168.4" y="79.5">B5</text>
<text x="168.4" y="81.3">B8</text>
<text x="245.7" y="79.5">2</text>
<text x="33.7" y="87.5">VIO_1V8</text>
<text x="52.9" y="88.3">2</text>
<text x="58" y="88.3">1</text>
<text x="70.2" y="84.8">A13</text>
<text x="168.4" y="84.8">E4</text>
<text x="168.4" y="88.3">F3</text>
<text x="168.4" y="86.5">E3</text>
<text x="60.3" y="91.5">VBAT</text>
<text x="70.1" y="91.8">C13</text>
<text x="70.2" y="95.3">K11</text>
<text x="168.4" y="95.3">D1</text>
<text x="70.5" y="97.1">J11</text>
<text x="71" y="100.6">H8</text>
<text x="168.4" y="98.8">F2</text>
<text x="168.4" y="97.1">E2</text>
<text x="71" y="105.8">R1</text>
<text x="71.2" y="107.6">T2</text>
<text x="168.4" y="102.3">D2</text>
<text x="168.4" y="104.1">G2</text>
<text x="168.4" y="105.8">H2</text>
<text x="70.1" y="111.1">R16</text>
<text x="70.3" y="109.3">T15</text>
<text x="168.4" y="112.8">F1</text>
<text x="216.3" y="112.6">10V</text>
<text x="247.5" y="111.1">1</text>
<text x="247.5" y="112.8">3</text>
<text x="71" y="116.3">C5</text>
<text x="71" y="118.1">C3</text>
<text x="168.4" y="119.8">P12</text>
<text x="168.4" y="114.6">G1</text>
<text x="216.3" y="117.8">10V</text>
<text x="247.5" y="118.1">2</text>
<text x="71.1" y="125.1">K6</text>
<text x="71.3" y="123.4">L3</text>
<text x="168.4" y="123.4">L4</text>
<text x="168.4" y="121.6">N12</text>
<text x="168.4" y="125.1">M4</text>
<text x="71.1" y="128.6">K3</text>
<text x="71.1" y="126.9">K4</text>
<text x="168.4" y="126.9">N14</text>
<text x="168.4" y="128.6">P13</text>
<text x="48" y="137.9" transform="rotate(-90 48 137.9)">1</text>
<text x="70.2" y="133.9">A15</text>
<text x="70.2" y="132.1">B16</text>
<text x="71.1" y="137.4">A1</text>
<text x="168.4" y="132.1">A2</text>
<text x="168.4" y="137.4">K9</text>
<text x="70.2" y="139.1">A16</text>
<text x="70.3" y="142.6">T16</text>
<text x="71.2" y="140.9">T1</text>
<text x="168.4" y="142.6">K7</text>
<text x="168.4" y="140.9">L8</text>
<text x="168.4" y="139.1">K8</text>
<text x="48" y="145.8" transform="rotate(-90 48 145.8)">2</text>
<text x="70.2" y="149.6">P16</text>
<text x="70.2" y="147.9">P15</text>
<text x="168.4" y="149.6">L7</text>
<text x="168.4" y="147.9">K10</text>
<text x="168.4" y="146.1">J10</text>
<text x="168.4" y="144.4">L9</text>
<text x="70.1" y="153.2">N10</text>
<text x="168.4" y="153.2">G8</text>
<text x="168.4" y="154.9">H7</text>
<text x="17.2" y="159.9">VBAT</text>
<text x="70.3" y="161.9">F15</text>
<text x="168.4" y="161.9">F4</text>
<text x="168.4" y="160.1">G7</text>
<text x="168.4" y="158.4">F7</text>
<text x="168.4" y="156.6">G6</text>
<text x="70.1" y="163.7">G11</text>
<text x="70.3" y="165.4">F16</text>
<text x="168.4" y="165.4">G4</text>
<text x="168.4" y="163.7">H6</text>
</g>
<g font-size="1.6" fill="#f00">
<text x="20" y="15.3">4</text>
<text x="22.1" y="13.5">HFCLK_26MHz</text>
<text x="24.2" y="15.3">HFCLK_OUT</text>
<text x="56.8" y="14.4">HFCLKOUT</text>
<text x="59.6" y="23.2">CLK256FS</text>
<text x="60.3" y="21.4">CLK_REQ</text>
<text x="20" y="24">4</text>
<text x="22.4" y="24">MCBSP_CLKS</text>
<text x="34" y="29.3">4</text>
<text x="34" y="27.6">4 USB0HS_CLK</text>
<text x="36.3" y="29.3">USB0HS_STP</text>
<text x="34" y="31.1">4</text>
<text x="34" y="32.6">4</text>
<text x="36.4" y="31.1">USB0HS_DIR</text>
<text x="36.4" y="32.6">USB0HS_NXT</text>
<text x="173.5" y="35.4">TXAF</text>
<text x="179.5" y="32">ADCIN5</text>
<text x="179.5" y="33.7">ADCIN3</text>
<text x="33.3" y="39.8">4 USB0HS_DAT2</text>
<text x="33.3" y="38.1">4 USB0HS_DAT1</text>
<text x="33.3" y="36.3">4 USB0HS_DAT0</text>
<text x="33.3" y="41.6">4 USB0HS_DAT3</text>
<text x="202.3" y="40.7">OSC_EN</text>
<text x="33.3" y="45.1">4 USB0HS_DAT5</text>
<text x="33.3" y="46.9">4 USB0HS_DAT6</text>
<text x="33.3" y="43.3">4 USB0HS_DAT4</text>
<text x="33.3" y="48.6">4 USB0HS_DAT7</text>
<text x="232.1" y="51.2">26MHZ</text>
<text x="256.6" y="52.1">HFCLK_26MHz</text>
<text x="34" y="58.9">2</text>
<text x="38.9" y="58.9">HSUSB_DP</text>
<text x="62.1" y="54.7">T2_VBUS</text>
<text x="34" y="60.7">2</text>
<text x="34" y="62.4">2</text>
<text x="38.4" y="60.7">HSUSB_DN</text>
<text x="38.4" y="62.4">HSUSB_ID</text>
<text x="13" y="71.4">4</text>
<text x="15.8" y="71.4">I2C1_SDA</text>
<text x="13" y="73.2">4</text>
<text x="13" y="74.9">4</text>
<text x="15.5" y="74.9">SYS_nIRQ0</text>
<text x="16" y="73.2">I2C1_SCL</text>
<text x="181.2" y="74">HSOL</text>
<text x="197" y="74">INTER_HSOL</text>
<text x="221.5" y="74">CONN_HSOL</text>
<text x="16.1" y="83.7">4,5 nRESWARM</text>
<text x="58.5" y="79.2">PWRON</text>
<text x="183" y="79.2">HSOR</text>
<text x="197" y="79.2">INTER_HSOR</text>
<text x="221.5" y="79.2">CONN_HSOR</text>
<text x="18.2" y="85.4">4</text>
<text x="20.7" y="85.4">nRESPWRON</text>
<text x="62.1" y="88">T2_VREF N16</text>
<text x="174.2" y="86.3">HSMIC.P</text>
<text x="174.2" y="88">HSMIC.M</text>
<text x="12.6" y="101.2">4,5</text>
<text x="17.7" y="101.2">mSECURE</text>
<text x="174.2" y="96.8">MIC.MAIN.P</text>
<text x="174.2" y="98.6">MIC.MAIN.M</text>
<text x="174.2" y="103.8">DIG.MIC.0</text>
<text x="174.2" y="105.5">DIG.MIC.1</text>
<text x="195.2" y="112.6">AUXL</text>
<text x="223.3" y="112.6">CONN_AUXL</text>
<text x="195.2" y="114.3">AUXR</text>
<text x="225" y="117.8">CONN_AUXR</text>
<text x="17.7" y="123.6">4 MCBSP2_CLKX</text>
<text x="18.2" y="125.5">4</text>
<text x="20.5" y="125.5">MCBSP2_FSX</text>
<text x="186.8" y="120.4">MMC1_CD</text>
<text x="186.8" y="122.2">HOST_nOC</text>
<text x="198.8" y="120.4">9</text>
<text x="198.8" y="122.2">8</text>
<text x="18.2" y="129.2">4</text>
<text x="18.2" y="127.5">4</text>
<text x="20.3" y="127.5">MCBSP2_DX</text>
<text x="20.7" y="129.2">MCBSP2_DR</text>
<text x="49.8" y="149.4">T2_XIN</text>
<text x="7.7" y="153.8">4</text>
<text x="10.2" y="153.8">32KCLKOUT</text>
<text x="62.1" y="159.9">T2_LED_BG15</text>
<text x="33.3" y="165.1">PMU_STAT</text>
<text x="10" y="171.3">8 nEN_USB_PWR</text>
</g>
<g font-size="1.6" fill="#004080">
<text x="75.2" y="13.7">HFCLKIN</text>
<text x="75.2" y="15.5">HFCLKOUT</text>
<text x="160.3" y="13.7">ADCIN0</text>
<text x="160.3" y="15.5">ADCIN1</text>
<text x="160.3" y="17.2">ADCIN2</text>
<text x="75.2" y="19">CLKEN</text>
<text x="75.2" y="20.7">CLKEN2</text>
<text x="75.2" y="22.5">CLKREQ</text>
<text x="157" y="20.7">START.ADC</text>
<text x="75.2" y="27.7">UCLK</text>
<text x="75.2" y="29.5">STP/GPIO.9</text>
<text x="75.2" y="24.2">CLK256FS</text>
<text x="151.1" y="27.7">UART1.RXD/GPIO.8</text>
<text x="157.2" y="26">UART1.TXD</text>
<text x="75.2" y="31.2">DIR/GPIO.10</text>
<text x="75.2" y="33">NXT/GPIO.11</text>
<text x="141.7" y="33">RTSO/CLK64K/BERCLK/ADCIN5</text>
<text x="147.8" y="34.7">CTSI/BERDATA/ADCIN3</text>
<text x="75.2" y="36.5">DATA0/UART4.TXD</text>
<text x="75.2" y="38.2">DATA1/UART4.RXD</text>
<text x="75.2" y="40">DATA2/UART4.RTSI</text>
<text x="75.2" y="41.7">DATA3/UART4.CTSO/GPIO.12</text>
<text x="155.4" y="38.2">RXAF/ADCIN6</text>
<text x="155.6" y="36.5">TXAF/ADCIN4</text>
<text x="161.5" y="40">MANU</text>
<text x="75.2" y="47">DATA6/GPIO.4</text>
<text x="75.2" y="43.5">DATA4/GPIO.14</text>
<text x="75.2" y="45.3">DATA5/GPIO.3</text>
<text x="75.2" y="48.8">DATA7/GPIO.5</text>
<text x="210.1" y="52.2">COM/CASEOUT</text>
<text x="210.1" y="48.8">NC</text>
<text x="218" y="48.8">+VCC</text>
<text x="75.2" y="55.8">VBUS</text>
<text x="75.2" y="59.3">DP/UART3.RXD</text>
<text x="157.6" y="59.3">IHF.LEFT.P</text>
<text x="75.2" y="61">DN/UART3.TXD</text>
<text x="75.2" y="62.8">ID</text>
<text x="156.3" y="64.5">IHF.RIGHT.M</text>
<text x="156.5" y="62.8">IHF.RIGHT.P</text>
<text x="157.4" y="61">IHF.LEFT.M</text>
<text x="210.1" y="64.5">NC</text>
<text x="218" y="64.5">+VCC</text>
<text x="75.2" y="71.5">I2C.CNTL.SDA</text>
<text x="161.1" y="71.5">EAR.M</text>
<text x="161.4" y="69.8">EAR.P</text>
<text x="210.1" y="68">COM/CASEOUT</text>
<text x="75.2" y="73.3">I2C.CNTL.SCL</text>
<text x="75.2" y="75.1">INT1</text>
<text x="75.2" y="76.8">INT2</text>
<text x="161.9" y="76.8">HSOL</text>
<text x="75.2" y="83.8">nRESWARM</text>
<text x="75.2" y="80.3">PWRON</text>
<text x="148.8" y="82">PreDriv.RIGHT/ADCIN7</text>
<text x="151.8" y="78.5">PreDriv.LEFT/VMID</text>
<text x="161.6" y="80.3">HSOR</text>
<text x="75.2" y="89.1">VREF</text>
<text x="75.2" y="85.6">nRESPWRON</text>
<text x="159.2" y="89.1">HSMIC.M</text>
<text x="159.5" y="87.3">HSMIC.P</text>
<text x="159.9" y="85.6">VHSMIC</text>
<text x="75.2" y="92.6">SYSEN</text>
<text x="75.2" y="96.1">BOOT0</text>
<text x="75.2" y="97.8">BOOT1</text>
<text x="75.2" y="101.3">MSECURE</text>
<text x="153.2" y="96.1">MICBIAS1/VMIC1</text>
<text x="156.9" y="99.6">MIC.MAIN.M</text>
<text x="157.2" y="97.8">MIC.MAIN.P</text>
<text x="75.2" y="106.6">PCM.VCK</text>
<text x="149.7" y="104.8">MIC.SUB.P/DIG.MIC.0</text>
<text x="149.9" y="106.6">MIC.SUB.M/DIG.MIC1</text>
<text x="153.2" y="103.1">MICBIAS2/VMIC2</text>
<text x="75.2" y="111.8">PCM.VFS</text>
<text x="75.2" y="110.1">PCM.VDX</text>
<text x="75.2" y="108.3">PCM.VDR</text>
<text x="162.1" y="113.6">AUXL</text>
<text x="75.2" y="117.1">BT.PCM.VDX/GPIO.17/DIG.MIC.CLK1</text>
<text x="75.2" y="118.9">BT.PCM.VDR/GPIO.16/DIG.MIC.CLK0</text>
<text x="161.8" y="115.4">AUXR</text>
<text x="75.2" y="125.9">I2S.SYNC</text>
<text x="75.2" y="124.1">I2S.CLK</text>
<text x="147.1" y="125.9">GPIO.6/CLKOK/PWM0/T3</text>
<text x="148.5" y="122.3">GPIO.1/CD2/JTAG.TMS</text>
<text x="148.5" y="120.6">GPIO.0/CD1/JTAG.TDO</text>
<text x="159" y="124.1">GPIO2/T1</text>
<text x="75.2" y="129.4">I2S.DOUT</text>
<text x="75.2" y="127.6">I2S.DIN</text>
<text x="142.7" y="127.6">GPIO.7/VIBRA.SYNC/PWM1/T4</text>
<text x="157.6" y="129.4">GPIO.15/T2</text>
<text x="75.2" y="134.6">JTAG.TDI/BERDATA</text>
<text x="75.2" y="132.9">JTAG.TCK/BERCLK</text>
<text x="159.7" y="132.9">RFID.EN</text>
<text x="75.2" y="143.4">TEST.RESET</text>
<text x="75.2" y="139.9">TESTV2</text>
<text x="75.2" y="138.1">TEST</text>
<text x="75.2" y="141.6">TESTV1</text>
<text x="160.4" y="143.4">KPD.R3</text>
<text x="160.4" y="141.6">KPD.R2</text>
<text x="160.4" y="139.9">KPD.R1</text>
<text x="160.4" y="138.1">KPD.R0</text>
<text x="75.2" y="148.6">32KXOUT</text>
<text x="160.4" y="148.6">KPD.R6</text>
<text x="160.4" y="146.9">KPD.R5</text>
<text x="160.4" y="145.2">KPD.R4</text>
<text x="75.2" y="153.9">32KCLKOUT</text>
<text x="75.2" y="150.4">32KXIN</text>
<text x="160.4" y="153.9">KPD.C0</text>
<text x="160.4" y="150.4">KPD.R7</text>
<text x="160.4" y="155.7">KPD.C1</text>
<text x="75.2" y="160.9">LEDB/VIBRA.M</text>
<text x="160.4" y="160.9">KPD.C4</text>
<text x="160.4" y="159.2">KPD.C3</text>
<text x="160.4" y="157.4">KPD.C2</text>
<text x="75.2" y="164.4">LEDSYNC/GPIO.13</text>
<text x="75.2" y="162.7">LEDA/VIBRA.P</text>
<text x="75.2" y="166.2">LEDGND</text>
<text x="160.4" y="166.2">KPD.C7</text>
<text x="160.4" y="162.7">KPD.C5</text>
<text x="160.4" y="164.4">KPD.C6</text>
</g>
<g font-size="1.6" fill="#00f">
<text x="137.4" y="24.8">Headset UART</text>
<text x="137.4" y="31.8">MCPC</text>
<text x="98.8" y="54.6">USB</text>
<text x="137.4" y="65.1">HandFree</text>
<text x="137.4" y="72.1">Earpeace</text>
<text x="137.4" y="89.6">Headset</text>
<text x="137.4" y="107.1">ANA_MIC</text>
<text x="137.4" y="112.4">AUX Input</text>
<text x="26.5" y="163.2">GRN</text>
</g>
<g font-size="1.3">
<text x="32.3" y="5.6">5</text>
<text x="84.8" y="5.6">4</text>
<text x="137.4" y="5.6">3</text>
<text x="190" y="5.6">2</text>
<text x="242.6" y="5.6">1</text>
<text x="4.7" y="27.9">D</text>
<text x="269.3" y="27.9">D</text>
<text x="4.7" y="69.5">C</text>
<text x="269.3" y="69.5">C</text>
<text x="4.7" y="111.1">B</text>
<text x="269.3" y="111.1">B</text>
<text x="4.7" y="152.7">A</text>
<text x="269.3" y="152.7">A</text>
<text x="32.3" y="173.8">5</text>
<text x="84.8" y="173.8">4</text>
<text x="137.4" y="173.8">3</text>
<text x="190" y="173.8">2</text>
<text x="242.6" y="173.8">1</text>
</g>
<g font-size="1.2" fill="#00f">
<text x="137.4" y="17.5">VINANA2</text>
<text x="137.6" y="15.4">VINANA1</text>
<text x="137.6" y="20.7">IO_1P8</text>
<text x="98.8" y="24.5">IO_1P8</text>
<text x="98.8" y="50.8">IO_1P8</text>
<text x="98.8" y="75.4">IO_1P8</text>
<text x="98.8" y="80.6">VBAT</text>
<text x="98.8" y="84.1">IO_1P8</text>
<text x="98.8" y="89.4">VREF</text>
<text x="98.8" y="92.9">VREF</text>
<text x="98.8" y="98.1">VRTC</text>
<text x="98.8" y="101.6">IO_1P8</text>
<text x="95.3" y="110.4">IO_1P8</text>
<text x="95.3" y="120.9">IO_1P8</text>
<text x="95.3" y="129.7">IO_1P8</text>
<text x="137.4" y="129.7">IO_1P8</text>
<text x="137.4" y="134.9">VMMC2</text>
<text x="95.3" y="156">IO_1P8</text>
<text x="139.1" y="164.7">IO_1P8</text>
</g>
</svg>
